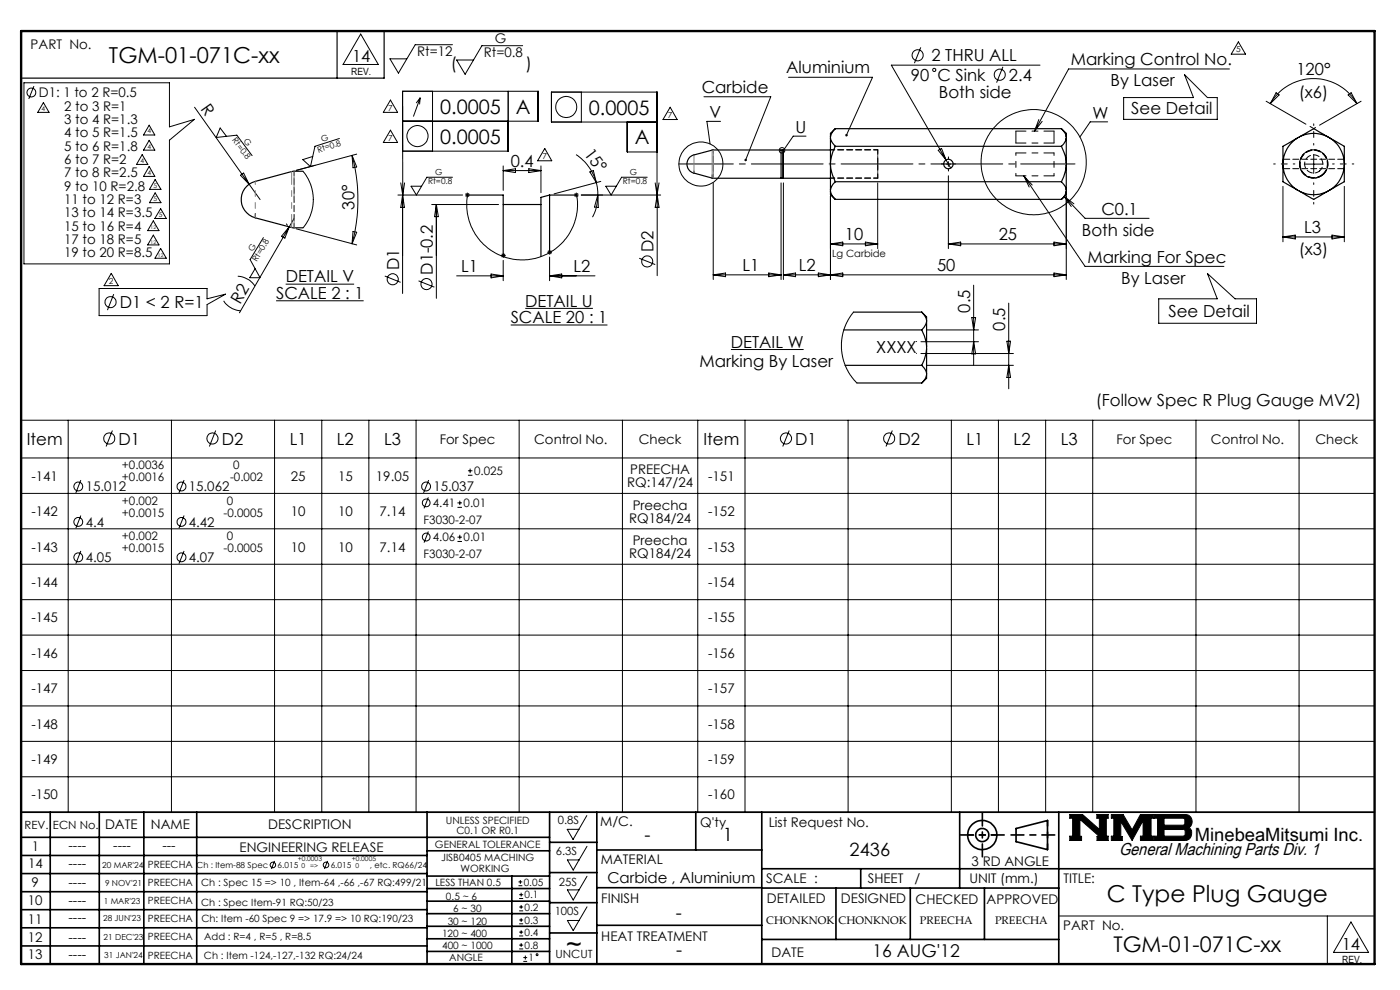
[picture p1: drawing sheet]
<svg xmlns="http://www.w3.org/2000/svg" width="297mm" height="210mm" viewBox="0 0 297 210" stroke-linecap="round" stroke-linejoin="round" font-family="sans-serif">
<g fill="none" stroke="#000" stroke-width=".21">
<path d="M5.1 17.6h30.8v9.3l5.3-1.6-5.3 4.4v26.3h-30.8zM7.2 18.3l-1.1 2.7M76.5 7.2l3.8 6.5h-7.5zM91.8 19.4v12.7M96 9.5h-7.9l-3.6 6-1.8-3h3.6M107.8 19.4v12.7h-22.4v-12.7h28.8v6.3h-28.8M110.9 9.7h-8.7l-3.5 6.1-1.8-3.1h3.6M123.3 19.5v6.4M167.3 16.4h17.8l-5.5 12.3M195.3 10l-1.3 3.4M212.8 14.2l-1.4 3.3M220.6 13.8h-31.5l11.6 20.1"/>
<path d="M260.8 14.6h-34.1l-7.2 13.2M262.7 8.9l1.5 2.6h-3zM270.7 19.7l.7 .4-1.9 1.9zM9.2 21.8l1.2 2h-2.4zM30.2 32.8l1.2 2.1h-2.4zM31.6 26.6l1.2 2h-2.4zM31.6 29.8l1.2 2h-2.4zM31.6 35.3l1.2 2.1h-2.4zM32.9 38.1l1.2 2.1h-2.4zM41.3 22.7l11.5 16.4M48 28.9l-1.3-1.7-.8 2 4.3-.5 3.3 4.3M51 37.2l.7-.5 1.1 2.4z"/>
<path d="M52.8 39.1l2.4 3.2M64.3 36.3l1 1.5 .6 1.4 .6 2.6-.1 2-.5 1.9-.8 1.6-.8 1M72 29.4l-5.2 1.6-.9 4.3-1.7-1.4 2.2-.7M74.7 33a36.1 36.1 0 0 1 0 18.7M74.7 33l1 2.4-.8 .2zM75.7 32.7l-12.9 3.5 4.1-1.1M82.8 21.2l1.5 2.6h-3zM82.8 27.6l1.5 2.6h-3zM85 38.8l.4 2.6M85.4 22.5v18.9M85.8 38.8l-.4 2.6M89.1 20.7l-.8 1.2"/>
<path d="M89.1 20.7l-.1 1.4M89.1 20.7l-1.4 4M96 37.6h-5.4l-2.3 3.8-1.1-1.9h2.2M106.8 35.2v5.2M106.8 36.2h8M106.8 36.2l2.6-.4v.8zM112.2 35.8l2.6 .4-2.6 .4zM114.8 35.2v5.7M115.6 31.5l1.5 2.6h-3zM122.2 32.8a10.5 10.5 0 0 1 4.3 5.9M125.1 36.5l.8-.3 .6 2.5zM126.5 38.7l.3 2.7"/>
<path d="M127.5 38.5l-10 2.6M133.1 25.9v6.3h6.3v-6.3h-22.4v-6.4h22.4v21.9M137.3 37.6h-5.4l-2.3 3.8-1.1-1.9h2.2M139 38.8l.4 2.6M139.8 38.8l-.4 2.6M142.2 22.7l1.5 2.7h-3zM149.3 20.5h14.2l-5.3 13.4M151.3 38.8v20.5M152.9 25.7h-2.9l.6 4.8M165.7 38.8v20.5M166.2 38.8v20.5M171 28.9h-2.7l-1.9 2.7"/>
<path d="M186.2 38.8v13.9M199 31.9l.7-.4 1 2.4zM200.7 34.8h1M200.7 33.9l1 1.8M201.2 34.3v1M201.2 37.3v15.4M217.2 37.3l13 19.2h29.4M217.2 37.3l1.8 2M217.2 37.3l1.1 2.4M220.4 25.4l-.9 2.4M221.1 25.7l-1.6 2.1M235 25.9h-3.7l-2.2 3.2"/>
<path d="M256.2 20.7l-4.9-4.9 1.9 4.9h-14.8v4.6h19.8v-4.6M268.6 21.5l8.4 4.8M269.5 22a10.6 10.6 0 0 1 18.4 0M272.2 39.5v11.8M276.7 34.8h4M278.7 32.8v4M285.2 39.5v11.8M286 20.1l.6-.4 1.3 2.3zM288.7 21.5l-8.8 5.1M23.6 58l1.5 2.6h-3zM32.5 46.8l1.2 2.1h-2.4zM32.5 49.9l1.2 2.1h-2.4z"/>
<path d="M32.9 40.9l1.2 2.1h-2.4zM34.1 52.7l1.2 2.1h-2.4zM34.1 44.3l1.2 2h-2.5zM50.4 58.6l1.3 .2a4.4 4.4 0 0 1 2.4 1.9M55.9 50.4l-2.8 4.7 2.1 3.8h-2.2l1.1-1.9M60.7 47.4l.3 .4M61.4 48.1l-10.6 18.2M61.4 48.1l-1 2.4-.7-.4zM62.4 46.3l-1 1.8M62.8 48.5l12.9 3.5M74.9 49.1l.8 .2-1 2.4zM81.6 58.6l3.4 1.3"/>
<path d="M84.4 41.4h13.7M85.4 41.4v20.9M85.4 41.4l.4 2.6h-.8zM88.8 59.6l3.3 1.3M91.6 43.4h14.2M92.6 43.4v19.9M92.6 43.4l.4 2.6h-.8zM96.9 58.5h9.9M99.2 41.4a11.8 11.8 0 0 0 11.6 13.7 11.8 11.8 0 0 0 11.5-13.7M104.2 58.1l2.6 .4-2.6 .4zM106.8 55.2v4.3M116.6 54.5v5"/>
<path d="M116.6 58.5h9.6M116.6 58.5l2.6-.4v.8zM123.3 41.4h16.9M126.8 41.4a10 10 0 0 1-1.1 4.7M126.8 41.4l.1 2.6-.8-.1zM135.6 54.8l3.4 1.3M139.4 41.4v17.1M139.4 41.4l.4 2.6h-.8zM151.3 58.3h14.4M151.3 58.3l2.6-.4v.8zM163.1 57.9l2.6 .4-2.6 .4zM166.2 58.3h60"/>
<path d="M166.2 58.3l2.6-.4v.8zM173.6 57.9v.8l5.2-.8v.8zM176.2 51.7h10M176.2 51.7l2.6-.3v.7zM176.2 41.5v17.8M183.6 51.4l2.6 .3-2.6 .4zM201.2 51.7h25M201.2 51.7l2.6-.3v.7zM223.6 57.9l2.6 .4-2.6 .4zM223.6 51.4l2.6 .3-2.6 .4zM225.7 41.7l4.5 4.6h13.6M225.7 41.7l2.1 1.5"/>
<path d="M225.7 41.7l1.6 2.1M226.2 41.5v17.8M272.2 50.3h13M272.2 50.3l2.6-.4v.8zM282.6 49.9l2.6 .4-2.6 .4zM24.1 62.4l-1.3 3.4M43.9 64.6l3.9-2.2-3.9 1v-2.2h-22.9v5.7h22.9M47.4 63.8a4.7 4.7 0 0 0 3.7 2.1M58.6 63.8h18.5M60.6 60.3h14.5M108.3 68.9h20.6M111.4 65.4h14.4"/>
<path d="M155.1 74.1h15.4M181 66.2l-1.2 1.8-.8 2.1-.5 2.1v1.9l.3 1.8 .6 1.8 1 1.9 1.4 1.6M195.4 72.5h12.2M195.4 75h19.6M196.6 70h11M196.6 77.5h18.4M206.2 67.4h.8l-.4 2.6zM206.6 60.5v17M206.6 72.5l.4 2.6h-.8zM213.6 72.4h.8l-.4 2.6zM214 64.3v18.2M214 77.5l.4 2.6h-.8z"/>
<path d="M245.8 63.4h12.4l-2-5.4 5.8 5.4h4.6v5.2h-20.8zM4.5 89.1h287.1v83.2h-287.1zM4.5 97.1h287.1M14.5 89.1v83.2M23.8 91.3l-1.3 3.4M36.4 89.1v83.2M45.8 91.3l-1.4 3.4M58.2 89.1v83.2M68.3 89.1v83.2M78.2 89.1v83.2M88.3 89.1v83.2M99.3 99.9h.9"/>
<path d="M99.7 99.4v1M110.1 89.1v83.2M132 89.1v83.2M148 89.1v83.2M158 89.1v83.2M167.4 91.3l-1.3 3.4M179.9 89.1v83.2M189.3 91.3l-1.3 3.4M201.8 89.1v83.2M211.8 89.1v83.2M221.8 89.1v83.2M231.8 89.1v83.2"/>
<path d="M253.7 89.1v83.2M275.6 89.1v83.2M4.5 104.7h287.1M4.5 112.2h287.1M4.5 119.7h287.1M17.1 101.8l-1 2.8M17.1 109.4l-1 2.7M17.1 116.9l-1 2.7M39.1 101.8l-1.1 2.8M39.1 109.4l-1.1 2.7M39.1 116.9l-1.1 2.7M90.9 105.5l-.9 2.3"/>
<path d="M90.9 112.7l-.9 2.4M90.9 101.8l-1 2.8M97 107.6h1M97 106.7h1M97 114.9h1M97 113.9h1M97.5 106.2v.9M97.5 113.4v1M99.3 100.8h.9M4.5 127.2h287.1M4.5 134.7h287.1M4.5 142.2h287.1"/>
<path d="M4.5 149.7h287.1M4.5 157.3h287.1M4.5 164.8h287.1M120.3 175.9h2.5l-1.2 2.2zM124.5 173l-1.7 2.9M124.5 179.5l-1.7 2.9M226.9 172.8h2.8l3.5 3.1v-2.3h-.5v-.8h2.4v.8h-.4v3.8h.4v.9h-2.4v-.9h.5l-4.1-3.6v3.6h.3v.9h-2.5v-.9h.6v-3.8h-.6zM235.8 172.8h2.5l1.9 3.2 1.7-3.2h2.8v.8h-.5v3.8h.5v.9h-2.8v-.9h.6v-3.3l-2.3 4.2-2.4-4v3.1h.3v.9h-2.3v-.9h.5v-3.8h-.5zM244.9 172.8h6.7a1.49 1.49 0 0 1 1.3 1.2 1.49 1.49 0 0 1-.8 1.6 1.48 1.48 0 0 1 .7 1.6 1.48 1.48 0 0 1-1.4 1.1h-6.5v-.9h.7v-3.8h-.7zM246.9 173.6h4.3l.2 .2-.1 1.1-.3 .1h-4.1zM246.9 176h4.3l.2 .2v.9l-.4 .3h-4.1zM58.2 182.6l-.6 1.7"/>
<path d="M69.5 182.6l-.7 1.7M110 187.9h.8M110 187.1h.8M110.1 198.5h.9M110.1 197.7h.9M110.1 196h.9M110.1 195.1h.9M110.1 193.2h.9M110.1 192.4h.9M110.1 190.6h.9M110.1 189.8h.9M110.4 186.7v.8"/>
<path d="M110.6 189.4v.8M110.6 192v.8M110.6 194.8v.8M110.6 197.3v.8M120.4 182.4h2.4l-1.2 2.2zM120.4 188.8h2.4l-1.2 2.1zM120.4 195.3h2.4l-1.2 2.1zM124.5 185.9l-1.7 2.9M124.5 192.4l-1.7 2.9M224.6 194.3h67M281.6 194.3v10.2M286.6 195.6l3.7 6.4h-7.4z"/>
<path d="M110.1 201.3h.9M110.1 200.5h.9M110.6 200.1v.8M111 203.9h.8M111 203.1h.8M111.4 202.7v.8"/>
<circle cx="6.6" cy="19.6" r=".94"/>
<circle cx="194.7" cy="11.7" r="1.18"/>
<circle cx="198.2" cy="14.8" r=".34"/>
<circle cx="212.1" cy="15.8" r="1.17"/>
<circle cx="88.6" cy="28.9" r="2.23"/>
<circle cx="120.1" cy="22.7" r="2.24"/>
<circle cx="148.7" cy="34.8" r="4.7"/>
<circle cx="165.9" cy="31.9" r=".58"/>
<circle cx="219.3" cy="34.4" r="11.2"/>
<circle cx="83.3" cy="59.2" r="1.17"/>
<circle cx="137.3" cy="55.5" r="1.18"/>
<circle cx="23.4" cy="64.1" r="1.18"/>
<circle cx="90.5" cy="60.3" r="1.18"/>
<circle cx="23.2" cy="93" r="1.18"/>
<circle cx="45.1" cy="93" r="1.18"/>
<circle cx="166.7" cy="93" r="1.18"/>
<circle cx="188.6" cy="93" r="1.18"/>
<circle cx="16.6" cy="103.2" r=".94"/>
<circle cx="16.6" cy="110.7" r=".94"/>
<circle cx="16.6" cy="118.2" r=".94"/>
<circle cx="38.5" cy="103.2" r=".94"/>
<circle cx="38.5" cy="110.7" r=".94"/>
<circle cx="38.5" cy="118.2" r=".94"/>
<circle cx="90.4" cy="103.2" r=".94"/>
<circle cx="90.4" cy="106.7" r=".83"/>
<circle cx="90.4" cy="113.9" r=".82"/>
<circle cx="57.9" cy="183.5" r=".59"/>
<circle cx="69.2" cy="183.5" r=".59"/>
<circle cx="113.9" cy="202.5" r=".2"/>
</g>
<g fill="none" stroke="#000" stroke-width=".35">
<path d="M4.5 172.3h287.1M4.5 177.6h112.1M10.7 172.3v32.2M21.1 172.3v32.2M30.5 172.3v32.2M41.7 172.3v32.2M90.6 172.3v32.2M116.6 172.3v32.2M116.6 178.7h10M126.6 172.3v32.2M147.6 172.3v8M161.6 172.3v32.2"/>
<path d="M203.6 172.3v16.1M215.5 175.7l6.7-1.6v6.1l-6.7-1.7zM224.6 172.3v32.2M4.5 185.3h86.1M4.5 181.5h86.1M4.5 189.2h86.1M4.5 193h86.1M4.5 196.8h86.1M90.6 199.1h26M90.6 193.8h26M90.6 188.5h26M90.6 191.2h26"/>
<path d="M90.6 180.5h26M90.6 185.8h26M90.6 196.5h26M108.6 185.8v18.5M116.6 185.1h10M116.6 191.5h10M116.6 197.9h10M126.6 196.3h35M126.6 188.3h35M126.6 180.3h35M161.6 184.3h130M161.6 199.3h63"/>
<path d="M161.6 188.4h63M177.3 188.4v10.9M182.6 184.3v4.1M193.1 188.4v10.9M208.8 188.4v10.9M4.5 200.7h86.1M90.6 201.8h26"/>
<circle cx="208.4" cy="177.1" r="3.1"/>
<circle cx="208.4" cy="177.1" r="1.4"/>
</g>
<path d="M215.5 27.8v2.5M223.6 27.8v2.5M256.2 20.7h2.1M278.7 27.3l-.8-.5M278.7 27.3l.4-.3M43.9 64.6v2.3M194.4 72.5h.1M194.4 75h.1" fill="none" stroke="#000" stroke-width=".21" stroke-dasharray="6.3 1.3 1.3 1.3"/>
<path d="M4.5 6.6h287.1" fill="none" stroke="#000" stroke-width=".21" stroke-dasharray="6.3 1.3 1.3 1.3" stroke-dashoffset="1.9"/>
<g fill="none" stroke="#000" stroke-width=".25">
<path d="M71.5 6.6v10M81.5 6.6v10h-77M64.3 36.3l-2.3 .1-7.8 2.1a4 4 0 0 0-3 3.8 4 4 0 0 0 3 3.9l7.9 2.1h2.2M146.3 33.4l.6-.4 4.2-1.2h14.6v6h-14.4l-4.1-1.1a2.02 2.02 0 0 1-.9-3.3zM165.7 37.7h.4M165.7 31.9h.4M166.2 31.8v6M166.2 37.8h10M176.2 31.8h-10.1l.1 6M176.2 29.3v5.2M176.2 29.3l.2 .7 .8 1M176.2 35.1a9.5 9.5 0 0 0 1 3.5"/>
<path d="M176.2 35.1v5.2M176.2 29v.3M176.2 34.5v.6M177.2 31a8.8 8.8 0 0 0-1 3.5M177.2 27.3l-.5 .5-.5 1.2M177.2 38.6a2.87 2.87 0 0 0-1 1.7M177.2 27.3l-1 1v.7M177.2 27.3h48M177.2 31h48M177.2 38.6h48M225.2 27.3a2.71 2.71 0 0 1 1 1.7M225.2 31a7.9 7.9 0 0 1 1 3.5"/>
<path d="M225.2 38.6a2.71 2.71 0 0 1 1 1.7M225.2 27.3l1 1v.7M226.2 29.3a2.87 2.87 0 0 1-1 1.7M226.2 35.1a8.8 8.8 0 0 1-1 3.5M226.2 29.3v5.2M226.2 35.1v5.2M226.2 29v.3M226.2 34.5v.6M272.2 35.1a6.5 6.5 0 0 0 3 5.2M272.2 35.1v3.5l3 1.7M272.2 34.5v.6M275.2 29.3l-3 1.7v3.5"/>
<path d="M275.2 29.3a6.5 6.5 0 0 0-3 5.2M275.7 29a6.5 6.5 0 0 1 6 0M275.7 29l3-1.7 3 1.7M275.7 29l-.5 .3M281.7 29l.5 .3M282.2 29.3a6.5 6.5 0 0 1 3 5.2M282.2 29.3l3 1.7v3.5M285.2 35.1a6.5 6.5 0 0 1-3 5.2M285.2 35.1v3.5l-3 1.7M285.2 34.5v.6M99.2 41.4h7.6v13M106.8 43.4h8"/>
<path d="M116.6 41.4v12.2M116.6 41.4l-1.8 .5v12.5M116.6 41.4h5.7M176.2 40.6l.2 .7 .8 1M176.2 40.6v.7l1 1M176.2 40.3v.3M177.2 42.3h48M226.2 40.6l-.3 .9-.7 .8M226.2 40.6v.7l-1 1M226.2 40.3v.3M275.2 40.3l.5 .3M275.7 40.6a6.5 6.5 0 0 0 6 0"/>
<path d="M275.7 40.6l3 1.7 3-1.7M282.2 40.3l-.5 .3M179 70h16.5M179.3 77.5h16.2M181 66.2h14.5M195.5 66.2l.8 1 .3 .8M195.5 70a9 9 0 0 1 1.1 3.5M195.5 77.5a2.98 2.98 0 0 1 1.1 1.7M195.5 66.2l1.1 1v.8M196.6 68.2a3 3 0 0 1-1.1 1.8M196.6 74a8.8 8.8 0 0 1-1.1 3.5M196.6 68.2v5.3"/>
<path d="M196.6 79.5l-.3 .9-.8 .8M196.6 74v5.2M196.6 79.5v.7l-1.1 1M196.6 68v.2M196.6 73.5v.5M196.6 79.2v.3M181.8 81.2h13.7"/>
<circle cx="201.2" cy="34.8" r="1"/>
</g>
<path d="M205.3 177.1h6.2M222.2 174v6.2" fill="none" stroke="#000" stroke-width=".35" stroke-dasharray="15.2 1.3 1.3 1.3" stroke-dashoffset="14.1"/>
<path d="M203.8 177.1h9.2M208.4 172.5v9.2M214.5 177.1h9.3" fill="none" stroke="#000" stroke-width=".35" stroke-dasharray="15.2 1.3 1.3 1.3" stroke-dashoffset="12.5"/>
<path d="M4.5 6.6h287.1v197.9h-287.1z" fill="none" stroke="#000" stroke-width=".5"/>
<path d="M226.9 172.8v.8h.6v3.8h-.6v.9h2.5v-.9h-.3v-3.6l4.1 3.6h-.5v.9h2.4v-.9h-.4v-3.8h.4v-.8h-2.4v.8h.5v2.3l-3.5-3.1zM235.8 172.8v.8h.5v3.8h-.5v.9h2.3v-.9h-.3v-3.1l2.4 4 2.3-4.2v3.3h-.6v.9h2.8v-.9h-.5v-3.8h.5v-.8h-2.8l-1.7 3.2-1.9-3.2zM246.9 176h4.3l.2 .2v.9l-.4 .3h-4.1zM244.9 172.8v.8h.7v3.8h-.7v.9l7-.1 .6-.4 .3-1.1-.1-.7-.6-.4a1.49 1.49 0 0 0 .8-1.6 1.49 1.49 0 0 0-1.3-1.2zM246.9 173.6h4.2l.3 .2v1l-.4 .2h-4.1z" fill-rule="evenodd" fill="#000"/>
<g fill="none" stroke="#000" stroke-width=".21" stroke-dasharray="6.3 1.3 1.3 1.3" stroke-linecap="butt">
<path d="M98.8 41l.7 .7M98.8 41.7l.7-.7M99.1 41.9v-1M99.6 41.4h-1M106.4 53.8l.7 .8M106.4 54.6l.7-.8M106.8 54.7v-1M107.3 54.2h-1M116.2 53.2l.8 .7M116.2 53.9l.8-.7M116.6 54v-1M117.1 53.5h-1"/>
<path d="M121.9 41l.7 .7M121.9 41.7l.7-.7M122.3 41.9v-1M122.8 41.4h-1"/>
</g>
<path d="M144.1 34.8h84" fill="none" stroke="#000" stroke-width=".21" stroke-dasharray="15.2 1.3 1.3 1.3" stroke-dashoffset="3.7"/>
<path d="M200.2 34.8h-.5M201.2 33.8v-.5M201.2 35.8v.5M202.2 34.8h.5" fill="none" stroke="#000" stroke-width=".21" stroke-dasharray="15.2 1.3 1.3 1.3"/>
<path d="M274.7 34.8h-4.5M278.7 30.8v-4.5M278.7 38.8v4.5M282.7 34.8h4.5" fill="none" stroke="#000" stroke-width=".21" stroke-dasharray="15.2 1.3 1.3 1.3" stroke-dashoffset="14.9"/>
<path d="M215.5 32.4h8.1M215.5 37.3h8.1M215.5 27.8h8.1M215.5 30.3h8.1" fill="none" stroke="#000" stroke-width=".21" stroke-dasharray="6.3 1.3 1.3 1.3" stroke-dashoffset="4.2"/>
<path d="M215.5 32.4v4.9M223.6 32.4v4.9" fill="none" stroke="#000" stroke-width=".21" stroke-dasharray="6.3 1.3 1.3 1.3" stroke-dashoffset="5.8"/>
<path d="M158 33.8v.3l.2-.2-.1 .3a.27 .27 0 0 0 .3-.1 .27 .27 0 0 0 0-.4 .27 .27 0 0 0-.4 .1zM179.5 28.4l-.2 .3 .2 .2 .1-.2-.1 .2 .1 .1a.28 .28 0 0 0 .2-.4 .28 .28 0 0 0-.3-.2z" fill="#000"/>
<path d="M151.3 37.8v-6M186.2 37.8v-6" fill="none" stroke="#000" stroke-width=".21" stroke-dasharray="1.3 .6" stroke-dashoffset=".5"/>
<path d="M186.2 34.8v-3M186.2 37.8v-3M280.5 37a2.9 2.9 0 0 1-4.6-1.6 2.9 2.9 0 0 1 3.5-3.4 2.9 2.9 0 0 1 1.4 4.7l-.3 .3" fill="none" stroke="#000" stroke-width=".21" stroke-dasharray="1.3 .6" stroke-dashoffset=".1"/>
<path d="M176.2 37.8h10M186.2 31.8h-10M54.2 45.3v.9" fill="none" stroke="#000" stroke-width=".21" stroke-dasharray="1.3 .6" stroke-dashoffset=".4"/>
<path d="M151.1 37.1v.6M279.9 36.3a1.93 1.93 0 0 1-3.1-1.1 1.93 1.93 0 0 1 2.4-2.3 1.93 1.93 0 0 1 1 3.1l-.3 .3M62.4 48.3v-12" fill="none" stroke="#000" stroke-width=".21" stroke-dasharray="1.3 .6" stroke-dashoffset=".3"/>
<path d="M147.2 36.3v.4" fill="none" stroke="#000" stroke-width=".21" stroke-dasharray="1.3 .6"/>
<path d="M62.4 36.3v1.4M147.2 36.7v-3.9M151.1 37.7v-5.9M151.3 32.5v5.3M151.3 31.8v.7" fill="none" stroke="#808080" stroke-width=".21" stroke-dasharray="6.3 1.3 1.3 1.3 1.3 1.3"/>
<path d="M275.7 34.8a3 3 0 0 1 4.4-2.7 3 3 0 0 1 .3 5.1 3 3 0 0 1-4.7-2v-.4M280.6 37.1a3 3 0 0 1-4.8-1.7 3 3 0 0 1 3.7-3.5 3 3 0 0 1 1.4 4.9l-.3 .3M61.9 46.9v1.3" fill="none" stroke="#000" stroke-width=".21" stroke-dasharray="1.3 .6" stroke-dashoffset=".7"/>
<path d="M272.2 35.8h13M280.6 37.1a2.97 2.97 0 0 1-4.8-1.7 2.97 2.97 0 0 1 3.7-3.5 2.97 2.97 0 0 1 1.4 4.9l-.3 .3M280.6 37.1a2.98 2.98 0 0 1-4.8-1.7 2.98 2.98 0 0 1 3.7-3.5 2.98 2.98 0 0 1 1.4 4.9l-.3 .3M285.2 33.8h-13" fill="none" stroke="#000" stroke-width=".21" stroke-dasharray="1.3 .6" stroke-dashoffset="-.1"/>
<path d="M62.4 37.7v10.6" fill="none" stroke="#808080" stroke-width=".21" stroke-dasharray="6.3 1.3 1.3 1.3 1.3 1.3" stroke-dashoffset="4.2"/>
<path d="M61.9 48.2v-11.8" fill="none" stroke="#808080" stroke-width=".21" stroke-dasharray="6.3 1.3 1.3 1.3 1.3 1.3" stroke-dashoffset="3.6"/>
<path d="M54.2 46.2v-7.7" fill="none" stroke="#808080" stroke-width=".21" stroke-dasharray="6.3 1.3 1.3 1.3 1.3 1.3" stroke-dashoffset="5.7"/>
<g font-size="4.9">
<text x="234.8" y="191.4">C Type Plug Gauge</text>
<text x="120.1" y="201.9">~</text>
</g>
<text font-size="4.7" x="23.1" y="13.5">TGM-01-071C-xx</text>
<text font-size="4.6" x="236.2" y="201.9">TGM-01-071C-xx</text>
<g font-size="4.2">
<text x="93.4" y="24.1">0.0005</text>
<text x="109.4" y="24.1">A</text>
<text x="124.9" y="24.3">0.0005</text>
<text x="93.4" y="30.5">0.0005</text>
<text x="134.7" y="30.6">A</text>
</g>
<g font-size="3.9">
<text x="136.7" y="178.4">-</text>
<text x="153.3" y="178.4">1</text>
<text x="253.5" y="178.4">MinebeaMitsumi Inc.</text>
<text x="180.2" y="181.5">2436</text>
<text x="143.4" y="194.9">-</text>
<text x="143.5" y="202.9">-</text>
</g>
<g font-size="3.7">
<text x="237.4" y="181.4">General Machining Parts Div. 1</text>
<text x="185.1" y="203">16 AUG'12</text>
</g>
<g font-size="3.5">
<text x="74.7" y="13.1">14</text>
<text x="95.6" y="14.7">(</text>
<text x="111.6" y="14.7">)</text>
<text x="166.8" y="15.6">Aluminium</text>
<text x="193.3" y="17.2">90 C Sink</text>
<text x="197.6" y="13">2 THRU ALL</text>
<text x="214" y="17.2">2.4</text>
<text x="227.2" y="13.8">Marking Control No.</text>
<text x="275" y="15.9">120°</text>
<text x="42.5" y="23.1" transform="rotate(55 42.5 23.1)">R</text>
<text x="148.9" y="19.7">Carbide</text>
<text x="199.2" y="20.7">Both side</text>
<text x="235.6" y="18.2">By Laser</text>
<text x="275.5" y="20.7">(x6)</text>
<text x="150.5" y="25">V</text>
<text x="168.8" y="28.2">U</text>
<text x="231.8" y="25.1">W</text>
<text x="240" y="24.1">See Detail</text>
<text x="108.4" y="35.4">0.4</text>
<text x="123.8" y="32.6" transform="rotate(53 123.8 32.6)">15°</text>
<text x="75.2" y="44.4" transform="rotate(-91 75.2 44.4)">30°</text>
<text x="233.6" y="45.5">C0.1</text>
<text x="138.7" y="53.5" transform="rotate(-90 138.7 53.5)">D2</text>
<text x="179.3" y="51">10</text>
<text x="211.9" y="51">25</text>
<text x="229.5" y="50.1">Both side</text>
<text x="276.7" y="49.5">L3</text>
<text x="60.6" y="59.9">DETAIL V</text>
<text x="84.7" y="57.3" transform="rotate(-90 84.7 57.3)">D1</text>
<text x="91.8" y="58.3" transform="rotate(-90 91.8 58.3)">D1-0.2</text>
<text x="97.9" y="57.7">L1</text>
<text x="121.7" y="57.7">L2</text>
<text x="157.5" y="57.5">L1</text>
<text x="169.5" y="57.5">L2</text>
<text x="198.8" y="57.5">50</text>
<text x="230.7" y="55.7">Marking For Spec</text>
<text x="275.5" y="54.1">(x3)</text>
<text x="25.4" y="65.4">D1 &lt; 2 R=1</text>
<text x="50.9" y="64.7" transform="rotate(-60 50.9 64.7)">R2</text>
<text x="58.6" y="63.4">SCALE 2 : 1</text>
<text x="111.4" y="65">DETAIL U</text>
<text x="237.8" y="60.3">By Laser</text>
<text x="108.3" y="68.6">SCALE 20 : 1</text>
<text x="205.8" y="66.3" transform="rotate(-90 205.8 66.3)">0.5</text>
<text x="213.3" y="70.1" transform="rotate(-90 213.3 70.1)">0.5</text>
<text x="247.9" y="67.3">See Detail</text>
<text x="148.4" y="77.8">Marking By Laser</text>
<text x="155.1" y="73.8">DETAIL W</text>
<text x="185.9" y="75">XXXX</text>
<text x="232.4" y="86.2">(Follow Spec R Plug Gauge MV2)</text>
<text x="5.7" y="94.3">Item</text>
<text x="25.1" y="94.3">D1</text>
<text x="47" y="94.3">D2</text>
<text x="61.5" y="94.3">L1</text>
<text x="71.5" y="94.3">L2</text>
<text x="81.5" y="94.3">L3</text>
<text x="149.3" y="94.3">Item</text>
<text x="168.7" y="94.3">D1</text>
<text x="190.6" y="94.3">D2</text>
<text x="205" y="94.3">L1</text>
<text x="215" y="94.3">L2</text>
<text x="225" y="94.3">L3</text>
<text x="284.6" y="201.5">14</text>
</g>
<text font-size="3.2" x="128.9" y="187.3">Carbide , Aluminium</text>
<g font-size="2.8">
<text x="6.5" y="10.4">PART No.</text>
<text x="88.5" y="11.9">Rt=12</text>
<text x="105" y="9.1">G</text>
<text x="102.7" y="12.1">Rt=0.8</text>
<text x="8.2" y="20.7">D1: 1 to 2 R=0.5</text>
<text x="13.6" y="23.5">2 to 3 R=1</text>
<text x="13.6" y="26.3">3 to 4 R=1.3</text>
<text x="13.6" y="29.1">4 to 5 R=1.5</text>
<text x="13.6" y="34.8">6 to 7 R=2</text>
<text x="13.6" y="32">5 to 6 R=1.8</text>
<text x="13.6" y="37.6">7 to 8 R=2.5</text>
<text x="13.6" y="40.4">9 to 10 R=2.8</text>
<text x="13.6" y="43.3">11 to 12 R=3</text>
<text x="13.6" y="46.1">13 to 14 R=3.5</text>
<text x="13.6" y="48.9">15 to 16 R=4</text>
<text x="13.6" y="51.7">17 to 18 R=5</text>
<text x="13.6" y="54.5">19 to 20 R=8.5</text>
<text x="93.3" y="94.1">For Spec</text>
<text x="113.3" y="94.1">Control No.</text>
<text x="135.5" y="94.1">Check</text>
<text x="236.9" y="94.1">For Spec</text>
<text x="256.9" y="94.1">Control No.</text>
<text x="279.1" y="94.1">Check</text>
<text x="6.7" y="102">-141</text>
<text x="61.7" y="102">25</text>
<text x="71.7" y="102">15</text>
<text x="79.8" y="102">19.05</text>
<text x="133.7" y="100.6">PREECHA</text>
<text x="150.2" y="102">-151</text>
<text x="18.2" y="104.3">15.012</text>
<text x="40.1" y="104.3">15.062</text>
<text x="92" y="104.3">15.037</text>
<text x="133" y="103.4">RQ:147/24</text>
<text x="6.7" y="109.5">-142</text>
<text x="18.2" y="111.8">4.4</text>
<text x="40.1" y="111.8">4.42</text>
<text x="61.7" y="109.5">10</text>
<text x="71.7" y="109.5">10</text>
<text x="80.5" y="109.5">7.14</text>
<text x="133.4" y="110.9">RQ184/24</text>
<text x="134.2" y="108.1">Preecha</text>
<text x="150.2" y="109.5">-152</text>
<text x="6.7" y="117">-143</text>
<text x="18.2" y="119.3">4.05</text>
<text x="40.1" y="119.3">4.07</text>
<text x="61.7" y="117">10</text>
<text x="71.7" y="117">10</text>
<text x="80.5" y="117">7.14</text>
<text x="133.4" y="118.4">RQ184/24</text>
<text x="134.2" y="115.6">Preecha</text>
<text x="150.2" y="117">-153</text>
<text x="6.7" y="124.5">-144</text>
<text x="150.2" y="124.5">-154</text>
<text x="6.7" y="132">-145</text>
<text x="150.2" y="132">-155</text>
<text x="6.7" y="139.5">-146</text>
<text x="150.2" y="139.5">-156</text>
<text x="6.7" y="147">-147</text>
<text x="150.2" y="147">-157</text>
<text x="6.7" y="154.5">-148</text>
<text x="150.2" y="154.5">-158</text>
<text x="6.7" y="162.1">-149</text>
<text x="150.2" y="162.1">-159</text>
<text x="6.7" y="169.6">-150</text>
<text x="150.2" y="169.6">-160</text>
<text x="22.3" y="175.9">DATE</text>
<text x="32" y="175.9">NAME</text>
<text x="56.9" y="175.9">DESCRIPTION</text>
<text x="127.3" y="175.3">M/C.</text>
<text x="148.6" y="175.3">Q'ty</text>
<text x="163.1" y="175.4">List Request No.</text>
<text x="6" y="184.1">14</text>
<text x="6.8" y="180.6">1</text>
<text x="14.5" y="180.3">----</text>
<text x="14.5" y="184.1">----</text>
<text x="24" y="180.3">----</text>
<text x="34.5" y="180.3">---</text>
<text x="50.8" y="180.7">ENGINEERING RELEASE</text>
<text x="127.5" y="183.4">MATERIAL</text>
<text x="206.1" y="183.8">3 RD ANGLE</text>
<text x="5.9" y="192">10</text>
<text x="6.7" y="188.2">9</text>
<text x="14.5" y="188.2">----</text>
<text x="14.5" y="192">----</text>
<text x="127.6" y="191.5">FINISH</text>
<text x="162.5" y="187.3">SCALE :</text>
<text x="162.7" y="191.5">DETAILED</text>
<text x="178.4" y="191.5">DESIGNED</text>
<text x="184.1" y="187.3">SHEET</text>
<text x="194" y="187.3">/</text>
<text x="194.2" y="191.8">CHECKED</text>
<text x="205.6" y="187.3">UNIT (mm.)</text>
<text x="209.3" y="191.8">APPROVED</text>
<text x="225.6" y="187.3">TITLE:</text>
<text x="5.9" y="196.1">11</text>
<text x="14.5" y="195.5">----</text>
<text x="225.6" y="197.2">PART No.</text>
<text x="5.9" y="199.7">12</text>
<text x="5.9" y="203.5">13</text>
<text x="14.5" y="199.7">----</text>
<text x="14.5" y="203.5">----</text>
<text x="127.6" y="199.5">HEAT TREATMENT</text>
<text x="163.7" y="203">DATE</text>
</g>
<g font-size="2.5">
<text x="25.9" y="99.6">+0.0036</text>
<text x="49.5" y="99.6">0</text>
<text x="100.6" y="100.8">0.025</text>
<text x="25.9" y="102">+0.0016</text>
<text x="25.9" y="107.1">+0.002</text>
<text x="48.1" y="107.1">0</text>
<text x="48.8" y="102">-0.002</text>
<text x="91.8" y="107.6">4.41</text>
<text x="98.4" y="107.6">0.01</text>
<text x="25.9" y="109.6">+0.0015</text>
<text x="47.4" y="109.6">-0.0005</text>
<text x="89.9" y="111.1">F3030-2-07</text>
<text x="25.9" y="114.6">+0.002</text>
<text x="25.9" y="117">+0.0015</text>
<text x="47.4" y="117">-0.0005</text>
<text x="48.1" y="114.6">0</text>
<text x="89.9" y="118.3">F3030-2-07</text>
<text x="91.8" y="114.8">4.06</text>
<text x="98.4" y="114.8">0.01</text>
</g>
<g font-size="2.4">
<text x="5.2" y="175.9">REV.</text>
<text x="11.2" y="175.9">ECN No.</text>
<text x="118.3" y="174.7">0.8S</text>
<text x="117.9" y="181.4">6.3S</text>
<text x="118.6" y="187.9">25S</text>
<text x="117.7" y="194.1">100S</text>
<text x="117.8" y="203.3">UNCUT</text>
</g>
<g font-size="2.3">
<text x="162.6" y="196">CHONKNOK</text>
<text x="177.9" y="196">CHONKNOK</text>
<text x="195.2" y="196">PREECHA</text>
<text x="211.1" y="196">PREECHA</text>
</g>
<g font-size="2.1">
<text x="74.5" y="16">REV.</text>
<text x="176.5" y="54.6">Lg Carbide</text>
<text x="92.3" y="179.8">GENERAL TOLERANCE</text>
<text x="94.6" y="174.7">UNLESS SPECIFIED</text>
<text x="96.8" y="177">C0.1 OR R0.1</text>
<text x="31.4" y="184.1">PREECHA</text>
<text x="93.6" y="182.6">JISB0405 MACHING</text>
<text x="97.7" y="185">WORKING</text>
<text x="31.4" y="187.9">PREECHA</text>
<text x="31.4" y="191.7">PREECHA</text>
<text x="42.7" y="187.9">Ch : Spec 15 =&gt; 10 , Item-64 ,-66 ,-67 RQ:499/21</text>
<text x="92.4" y="187.9">LESS THAN 0.5</text>
<text x="94.6" y="190.9">0.5 ~ 6</text>
<text x="111.1" y="187.9">0.05</text>
<text x="111.3" y="190.6">0.1</text>
<text x="31.4" y="195.5">PREECHA</text>
<text x="42.7" y="192.1">Ch : Spec Item-91 RQ:50/23</text>
<text x="42.7" y="195.5">Ch: Item -60 Spec 9 =&gt; 17.9 =&gt; 10 RQ:190/23</text>
<text x="95" y="196.1">30 ~ 120</text>
<text x="96.2" y="193.4">6 ~ 30</text>
<text x="111.3" y="195.9">0.3</text>
<text x="111.3" y="193.2">0.2</text>
<text x="31.4" y="199.5">PREECHA</text>
<text x="31.4" y="203.5">PREECHA</text>
<text x="43.3" y="203.5">Ch : Item -124,-127,-132 RQ:24/24</text>
<text x="43.3" y="199.5">Add : R=4 , R=5 , R=8.5</text>
<text x="93.8" y="198.7">120 ~ 400</text>
<text x="93.8" y="201.3">400 ~ 1000</text>
<text x="95.3" y="203.9">ANGLE</text>
<text x="111.3" y="201.3">0.8</text>
<text x="111.3" y="198.5">0.4</text>
<text x="112.1" y="203.9">1</text>
<text x="284.7" y="204.3">REV.</text>
</g>
<g font-size="1.8">
<text x="262.2" y="11.1">5</text>
<text x="82.4" y="23.5">7</text>
<text x="49.2" y="29.8" transform="rotate(53 49.2 29.8)">Rt=0.8</text>
<text x="51.6" y="29.8" transform="rotate(53 51.6 29.8)">G</text>
<text x="82.4" y="29.8">7</text>
<text x="141.7" y="25">7</text>
<text x="67.5" y="32.4" transform="rotate(-18 67.5 32.4)">Rt=0.8</text>
<text x="68.4" y="30.1" transform="rotate(-18 68.4 30.1)">G</text>
<text x="115.1" y="33.7">7</text>
<text x="90.8" y="39.1">Rt=0.8</text>
<text x="92.3" y="37.2">G</text>
<text x="132.1" y="39.1">Rt=0.8</text>
<text x="133.6" y="37.2">G</text>
<text x="53.6" y="53.4" transform="rotate(-59 53.6 53.4)">G</text>
<text x="54.5" y="55.6" transform="rotate(-59 54.5 55.6)">Rt=0.8</text>
<text x="23.1" y="60.2">2</text>
<text x="21.7" y="184.1">20 MAR'24</text>
<text x="41.7" y="184.1">Ch : Item-88 Spec</text>
<text x="58.9" y="184.1">6.015</text>
<text x="70.2" y="184.1">6.015</text>
<text x="78.5" y="184.1">, etc. RQ66/24</text>
<text x="22" y="191.7">1 MAR'23</text>
<text x="22.3" y="187.9">9 NOV'21</text>
<text x="21.9" y="195.3">28 JUN'23</text>
<text x="22" y="199.5">21 DEC'23</text>
<text x="22.1" y="203.2">31 JAN'24</text>
</g>
<g font-size="1.4">
<text x="8.8" y="23.5">4</text>
<text x="31.3" y="28.3">4</text>
<text x="29.8" y="34.6">4</text>
<text x="31.3" y="31.5">4</text>
<text x="31.3" y="37.1">4</text>
<text x="32.6" y="39.8">5</text>
<text x="32.6" y="42.7">5</text>
<text x="33.7" y="46">5</text>
<text x="63.2" y="182.7">+0.0003</text>
<text x="64" y="184.1">0</text>
<text x="65.8" y="184.1">=&gt;</text>
<text x="74.6" y="182.7">+0.0005</text>
<text x="75.4" y="184.1">0</text>
</g>
<g font-size="1.1">
<text x="32" y="48.7">12</text>
<text x="32" y="51.7">12</text>
<text x="33.5" y="54.5">12</text>
</g>
</svg>
